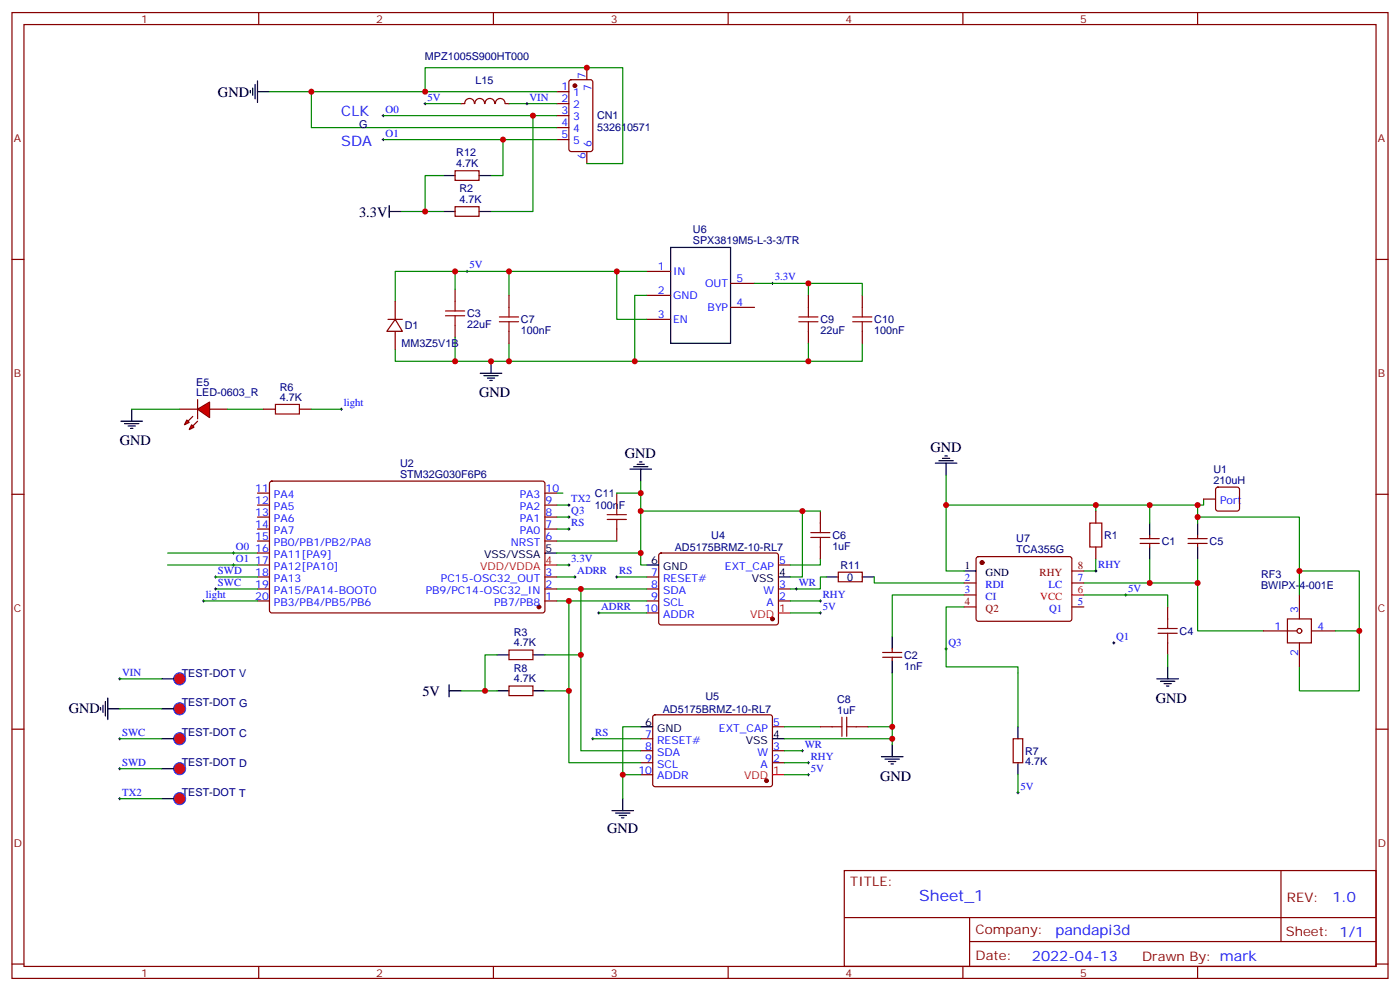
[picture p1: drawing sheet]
<svg xmlns="http://www.w3.org/2000/svg" width="412mm" height="292mm" viewBox="0 0 412 292" stroke-linecap="round" stroke-linejoin="round" font-family="sans-serif">
<g fill="none" stroke="#870000" stroke-width=".35">
<path d="M3.5 3.7h405.4v284.3h-405.4zM7.1 7.2h398.2v277.3h-398.2zM76.2 3.7v3.5M145.3 3.7v3.5M214.5 3.7v3.5M283.6 3.7v3.5M352.8 3.7v3.5M3.5 76.4h3.6M405.3 76.4h3.6M3.5 145.5h3.6M335.8 158.6h5.7M335.8 160h5.7"/>
<path d="M338.7 157.5v1.1M338.7 160v1M405.3 145.5h3.6M3.5 214.7h3.6M405.3 214.7h3.6M248.7 256.3h156.6v28.2h-156.6zM377.3 256.3v20.9M248.7 270.1h156.5M285.6 277.2h119.6M285.6 270.1v14.2M3.5 283.8h3.6M76.2 284.5v3.5"/>
<path d="M145.3 284.5v3.5M214.5 284.5v3.5M283.6 284.5v3.5M352.8 284.5v3.5M405.3 283.8h3.6"/>
</g>
<path d="M338.7 154v3.5M338.7 161v3.6" fill="none" stroke="#000" stroke-width=".35"/>
<g fill="#f00" stroke="#870000" stroke-width=".35">
<path d="M58.2 120.5l3.5-2.1v4.5z"/>
<path d="M58.2 117.7v5.6z"/>
</g>
<g fill="#870000" stroke="#870000" stroke-width=".35">
<path d="M56.8 125.4l1.4-1.4z"/>
<path d="M56.8 122.6l-1.4 1.4z"/>
</g>
<g fill="#f00" stroke="#870000" stroke-width=".35">
<path d="M56.4 125.1l.7 .7-1.4 .7z"/>
<path d="M55 123.6l.7 .8-1.4 .7z"/>
</g>
<g fill="none" stroke="#870000" stroke-width=".35">
<path d="M172.9 19.9v3.6M139.7 30.5a1.41 1.41 0 0 0-1.4-1.5 1.41 1.41 0 0 0-1.4 1.5h-1.1M139.9 30.5a1.41 1.41 0 0 1 1.4-1.5 1.41 1.41 0 0 1 1.4 1.5M142.9 30.5a1.41 1.41 0 0 1 1.4-1.5 1.41 1.41 0 0 1 1.4 1.5M145.9 30.5a1.41 1.41 0 0 1 1.5-1.5 1.41 1.41 0 0 1 1.4 1.5M148.9 30.5h1M164 27h3.6M164 30.5h3.6M164 34h3.6M164 37.6h3.6M167.8 23.7l.5-.2h5.6l.7 .4v20l-.4 .7h-5.9l-.7-.4v-20zM164 41.1h3.6"/>
<path d="M172.9 44.6v3.6M190.5 79.9h7.1M114.3 94h4.2M116.4 94l2.1 3.5h-4.6zM116.4 88.7v5.3M116.4 97.5v5.3M134.1 85.2v3.5M134.1 95.8v3.5M149.9 87v3.5M149.9 97.5v3.6M190.5 94h7.1M190.5 87h7.1"/>
<path d="M215.2 90.5h7M215.2 83.4h7M238.1 87v3.5M238.1 97.5v3.6M254 87v3.5M254 97.5v3.6M52.9 120.5h5.3M61.7 120.5h5.3M77.6 120.5h3.5M88.2 120.5h3.5M75.8 159.3h3.6M75.8 155.8h3.6"/>
<path d="M75.8 152.2h3.6M75.8 148.7h3.6M75.8 145.2h3.6M79.6 141.8l.5-.2 80 .1 .4 .6-.1 37.7-.6 .4h-80l-.4-.7v-37.4zM160.5 159.3h3.5M160.5 155.8h3.5M160.5 152.2h3.5M160.5 148.7h3.5M160.5 145.2h3.5M181.7 145.2v3.5M181.7 155.8v3.5M241.7 150.5v3.5"/>
<path d="M322.8 150.5v3.5M350 158.6h5.6M350 160h5.6M352.8 157.5v1.1M352.8 160v1M354.5 146.9h3.6M358.3 143.6l.5-.2h5.6l.5 .2 .2 .5v5.7l-.2 .5-.5 .2h-5.6l-.5-.3-.2-.4v-5.7zM75.8 176.9h3.6M75.8 173.4h3.6M75.8 166.3h3.6M75.8 169.9h3.6M75.8 162.8h3.6"/>
<path d="M160.5 176.9h3.5M160.5 173.4h3.5M160.5 169.9h3.5M190.5 176.9h3.5M190.5 173.4h3.5M190.5 169.9h3.5M194.3 163l.4-.2 34.2 .1 .4 .6-.1 20-.6 .5-34.1-.1-.5-.6v-19.8zM229.3 176.9h3.5M229.3 173.4h3.5M229.3 166.3h3.5M241.7 161v3.6M246.9 168.5h7.1v2.8h-7.1z"/>
<path d="M284 171.6h3.5M284 175.2h3.5M287.7 164.1l.5-.2h27.1l.4 .7v17.9l-.7 .4-27.1-.1-.4-.6v-17.6zM315.7 171.6h3.6M315.7 178.7h3.6M322.8 161v3.6M344 178.7v3.5M382.8 175.2v7M149.9 191.4h7.1v2.8h-7.1zM190.5 180.4h3.5M344 189.3v3.5M372.2 185.7h9.9"/>
<path d="M379.2 182.2h7.1v7.1h-7.1zM382.8 189.3v7M386.3 185.7h7M149.9 202h7.1v2.8h-7.1zM188.7 217.5h3.6M192.5 210.6l.5-.2 34.1 .1 .4 .6v20.1l-.7 .4-34.1-.1-.4-.6v-19.8zM227.5 214h3.6M241.7 214h3.5M252.2 214h3.6M298.4 217.5h2.9v7h-2.9zM188.7 224.5h3.6M188.7 221h3.6"/>
<path d="M188.7 228.1h3.6M227.5 224.5h3.6M227.5 221h3.6"/>
<circle cx="382.8" cy="185.7" r=".71"/>
</g>
<g fill="none" stroke="#000" stroke-width=".35">
<path d="M73.7 26.6v.7M74.4 25.9v2.1M75.1 24.9v4.2M75.8 27h3.6M75.8 23.8v6.4M197.6 72.8h17.6v28.3h-17.6zM141.5 109.9h6.3M142.5 110.6h4.3M143.6 111.3h2.1M144.3 112h.7M144.6 106.4v3.5M185.6 138.1h6.3"/>
<path d="M186.6 137.4h4.3M187.7 136.7h2.1M188.4 136h.7M188.7 138.1v3.5M275.5 136.3h6.4M276.6 135.6h4.2M277.6 134.9h2.2M278.3 134.2h.7M278.7 136.3v3.6M352.8 154v3.5M160.5 162.8h3.5M190.5 166.3h3.5"/>
<path d="M229.3 169.9h3.5M243.4 169.9h3.5M254 169.9h3.5M284 168.1h3.5M352.8 161v3.6M146.4 192.8h3.5M157 192.8h3.5M340.8 199.8h6.3M344 196.3v3.5M132.3 203.4h3.5M132.3 201.6v3.5M146.4 203.4h3.5"/>
<path d="M157 203.4h3.5M188.7 214h3.6M227.5 217.5h3.6M262.8 219.3v3.5M299.9 214v3.5M341.8 200.6h4.3M342.9 201.3h2.1M343.6 202h.7M180.3 238.7h6.3M181.3 239.4h4.3M183.4 235.1v3.6M259.6 222.8h6.4"/>
<path d="M260.7 223.5h4.2M261.8 224.2h2.1M262.5 224.9h.7M299.9 224.5v3.6M182.4 240.1h2.1M183.1 240.8h.7"/>
</g>
<g fill="none" stroke="#000" stroke-width=".29">
<path d="M112.5 34h.7M112.9 33.7v.7M124.9 30.5h.7M125.2 30.2v.7M112.5 41.1h.7M112.9 40.7v.8M137.2 79.9h.7M137.6 79.6v.7M227.2 83.4h.7M227.5 83.1v.7M167.2 152.2h.7M167.2 155.8h.7"/>
<path d="M167.6 151.9v.7M167.6 155.4v.7M68.4 162.8h.7M68.4 166.3h.7M68.8 162.5v.7M68.8 166v.7M167.2 166.3h.7M167.6 166v.7M169 169.9h.7M169.3 169.5v.7M181.3 169.9h.7M181.7 169.5v.7"/>
<path d="M234.2 173.4h.7M234.6 173v.7M241.3 176.9h.7M241.7 176.6v.7M322.4 168.1h.7M322.8 167.7v.8M331.3 175.2h.7M331.6 174.8v.7M176 180.4h.7M176.4 180.1v.7M241.3 180.4h.7M241.7 180.1v.7"/>
<path d="M278.3 191h.7M278.7 190.7v.7M327.7 189.3h.7M328.1 188.9v.7M174.3 217.5h.7M174.6 217.1v.7M236 221h.7M236.4 220.7v.7M237.8 224.5h.7M237.8 228.1h.7M238.1 224.2v.7M238.1 227.7v.7"/>
<path d="M299.5 233.4h.7M299.9 233v.7"/>
</g>
<g fill="none" stroke="#a10000" stroke-width=".35">
<path d="M131.2 93h5.7M131.2 91.5h5.7M134.1 88.7v2.8M134.1 93v2.8M147.1 94.7h5.7M147.1 93.3h5.7M149.9 90.5v2.8M149.9 94.7v2.8M235.3 94.7h5.6M235.3 93.3h5.6M238.1 90.5v2.8M238.1 94.7v2.8"/>
<path d="M251.2 94.7h5.6M251.2 93.3h5.6M254 90.5v2.8M254 94.7v2.8M81.1 119.1h7.1v2.8h-7.1zM178.9 151.5h5.6M178.9 152.9h5.6M181.7 148.7v2.8M181.7 152.9v2.9M238.8 158.2h5.7M238.8 156.8h5.7M241.7 154v2.8"/>
<path d="M241.7 158.2v2.8M321 154h3.6v7h-3.6zM341.1 186.4h5.7M341.1 185h5.7M344 182.2v2.8M344 186.4v2.9M245.2 214h2.8M248 211.1v5.7M249.4 211.1v5.7M249.4 214h2.8"/>
</g>
<g fill="none" stroke="#008700" stroke-width=".35">
<path d="M79.4 27h84.6M91.7 27v10.6h72.3M112.9 34h51.1M125.2 27v-7.1h58.2v28.3h-10.5M125.2 30.5h10.6M149.9 30.5h14.1M112.9 41.1h51.1M134.1 79.9h-17.7v8.8M149.9 79.9h40.6M181.7 79.9v14.1h8.8M134.1 99.3v7.1h15.8v-5.3M134.1 85.2v-5.3h15.8v7.1"/>
<path d="M190.5 87h-3.5v19.4h-37.1M222.2 83.4h15.9v3.6M238.1 83.4h15.9v3.6M116.4 102.8v3.6h17.7M238.1 101.1v5.3M254 101.1v5.3h-67M67 120.5h10.6M278.7 139.9v28.2h5.3M164 155.8h3.6M164 159.3h17.7M164 145.2h1.8M164 148.7h3.6"/>
<path d="M164 152.2h3.6M181.7 145.2h7M188.7 141.6v24.7h1.8M188.7 150.5h53M236.4 150.5v19.4h-3.6M278.7 148.7h60v5.3M322.8 148.7v1.8M352.8 152.2h30v15.9h17.6v35.3h-17.6v-7.1M352.8 148.7v5.3M354.5 146.9v1.8h-15.8M49.4 162.8h26.4M49.4 166.3h26.4"/>
<path d="M63.5 173.4h12.3M164 173.4h26.5M164 176.9h26.5M164 169.9h5.3M164 162.8h24.7M164 166.3h3.6M167.6 176.9v47.6h21.1M171.1 173.4v47.6h17.6M181.7 169.9h8.8M232.8 176.9h8.9M241.7 164.6v1.7h-8.9M243.4 169.9h-1.7v3.5h-8.9"/>
<path d="M257.5 169.9v1.7h26.5M284 178.7h-5.3v17.6h21.2v17.7M284 175.2h-21.2v12.3M319.3 175.2h24.7v3.5M322.8 164.6v3.5h-3.5M338.7 164.6v7h-19.4M338.7 171.6h14.1M352.8 171.6v14.1h19.4M352.8 164.6v7M382.8 168.1v7.1M146.4 192.8h-3.5v10.6h-7.1M160.5 192.8h10.6"/>
<path d="M176.4 180.4h14.1M232.8 180.4h8.9M262.8 198.1v21.2M344 192.8v3.5M393.3 185.7h7.1M142.9 203.4h3.5M160.5 203.4h7.1M174.6 217.5h14.1M188.7 214h-5.3v14.1M231.1 214h10.6M231.1 217.5h31.7M255.8 214h7"/>
<path d="M188.7 228.1h-5.3v7M231.1 224.5h7M231.1 221h5.3M231.1 228.1h7"/>
</g>
<g fill="#870000" stroke="#870000" stroke-width=".35">
<circle cx="289.3" cy="165.6" r=".53"/>
<circle cx="169.3" cy="25.2" r=".53"/>
<circle cx="227.5" cy="182.2" r=".53"/>
<circle cx="225.8" cy="229.8" r=".53"/>
<circle cx="158.7" cy="178.7" r=".53"/>
</g>
<path d="M284 178.7h3.5M315.7 168.1h3.6" fill="none" stroke="#900" stroke-width=".35"/>
<path d="M160.5 166.3h3.5M315.7 175.2h3.6M229.3 180.4h3.5M227.5 228.1h3.6" fill="none" stroke="#f00" stroke-width=".35"/>
<circle cx="52.9" cy="199.8" r="1.76" fill="#ed0d21" stroke="#00f" stroke-width=".29"/>
<path d="M47.6 199.8h3.6" fill="none" stroke="#000" stroke-width=".35"/>
<circle cx="52.9" cy="208.7" r="1.76" fill="#ed0d21" stroke="#00f" stroke-width=".29"/>
<path d="M47.6 208.7h3.6" fill="none" stroke="#000" stroke-width=".35"/>
<circle cx="52.9" cy="217.5" r="1.76" fill="#ed0d21" stroke="#00f" stroke-width=".29"/>
<path d="M47.6 217.5h3.6" fill="none" stroke="#000" stroke-width=".35"/>
<circle cx="52.9" cy="226.3" r="1.76" fill="#ed0d21" stroke="#00f" stroke-width=".29"/>
<path d="M47.6 226.3h3.6" fill="none" stroke="#000" stroke-width=".35"/>
<circle cx="52.9" cy="235.1" r="1.76" fill="#ed0d21" stroke="#00f" stroke-width=".29"/>
<g fill="none" stroke="#000" stroke-width=".35">
<path d="M130.5 51.7h3.6M141.1 51.7h3.5M114.7 62.3h3.5M114.7 60.5v3.5M130.5 62.3h3.6M141.1 62.3h3.5M35.6 124h6.4M36.7 124.7h4.2M37.7 125.4h2.2M38.5 126.1h.7M38.8 120.5v3.5M262.8 187.5v3.5"/>
<path d="M262.8 194.6v3.5M29.6 208.3v.7M30.3 207.6v2.1M31 206.6v4.2M31.7 208.7h3.6M31.7 205.5v6.3M47.6 235.1h3.6"/>
</g>
<g fill="none" stroke="#000" stroke-width=".29">
<path d="M154.9 30.5h.7M155.2 30.2v.7M100.2 120.5h.7M100.5 120.1v.7M167.2 148.7h.7M167.6 148.3v.7M59.6 176.9h.7M60 176.6v.7M63.1 173.4h.8M63.1 169.9h.8M63.5 169.5v.7M63.5 173v.7"/>
<path d="M34.9 199.8h.7M35.3 199.5v.7M34.9 217.5h.7M35.3 217.1v.7M34.9 226.3h.7M34.9 235.1h.7M35.3 226v.7M35.3 234.8v.7"/>
</g>
<g fill="none" stroke="#008700" stroke-width=".35">
<path d="M157 34v28.3h-12.4M130.5 51.7h-5.3v10.6M148.2 41.1v10.6h-3.6M118.2 62.3h12.3M38.8 120.5h14.1M91.7 120.5h8.8M60 176.9h15.8M63.5 169.9h12.3M35.3 199.8h12.3M35.3 208.7h12.3M35.3 217.5h12.3M35.3 226.3h12.3"/>
<path d="M35.3 235.1h12.3M299.9 228.1v5.3"/>
</g>
<path d="M134.1 50.3h7v2.8h-7zM134.1 60.9h7v2.8h-7zM260 193.5h5.6M260 192.1h5.6M262.8 191v1.1M262.8 193.5v1.1" fill="none" stroke="#870000" stroke-width=".35"/>
<g fill="#c00">
<circle cx="278.7" cy="148.7" r=".88"/>
<circle cx="338.7" cy="148.7" r=".88"/>
<circle cx="322.8" cy="148.7" r=".88"/>
<circle cx="338.7" cy="171.6" r=".88"/>
<circle cx="144.6" cy="106.4" r=".88"/>
<circle cx="134.1" cy="106.4" r=".88"/>
<circle cx="134.1" cy="79.9" r=".88"/>
<circle cx="352.8" cy="148.7" r=".88"/>
<circle cx="352.8" cy="171.6" r=".88"/>
<circle cx="125.2" cy="27" r=".88"/>
<circle cx="352.8" cy="152.2" r=".88"/>
<circle cx="400.4" cy="185.7" r=".88"/>
<circle cx="382.8" cy="168.1" r=".88"/>
<circle cx="262.8" cy="217.5" r=".88"/>
<circle cx="167.6" cy="176.9" r=".88"/>
<circle cx="171.1" cy="173.4" r=".88"/>
<circle cx="262.8" cy="214" r=".88"/>
<circle cx="188.7" cy="150.5" r=".88"/>
<circle cx="236.4" cy="150.5" r=".88"/>
<circle cx="183.4" cy="228.1" r=".88"/>
<circle cx="188.7" cy="162.8" r=".88"/>
<circle cx="149.9" cy="79.9" r=".88"/>
<circle cx="181.7" cy="79.9" r=".88"/>
<circle cx="149.9" cy="106.4" r=".88"/>
<circle cx="187" cy="106.4" r=".88"/>
<circle cx="238.1" cy="106.4" r=".88"/>
<circle cx="238.1" cy="83.4" r=".88"/>
<circle cx="188.7" cy="145.2" r=".88"/>
<circle cx="171.1" cy="192.8" r=".88"/>
<circle cx="167.6" cy="203.4" r=".88"/>
<circle cx="142.9" cy="203.4" r=".88"/>
<circle cx="172.9" cy="19.9" r=".88"/>
<circle cx="91.7" cy="27" r=".88"/>
<circle cx="125.2" cy="62.3" r=".88"/>
<circle cx="157" cy="34" r=".88"/>
<circle cx="148.2" cy="41.1" r=".88"/>
</g>
<text font-size="4.6" fill="#00f" x="270.8" y="265.3">Sheet_1</text>
<g font-size="4.2">
<text x="64.2" y="28.4">GND</text>
<text x="105.8" y="63.8">3.3V</text>
<text x="141.1" y="116.9">GND</text>
<text x="35.3" y="131.1">GND</text>
<text x="184.1" y="134.9">GND</text>
<text x="274.1" y="133.1">GND</text>
<text x="124.4" y="204.8">5V</text>
<text x="340.4" y="206.9">GND</text>
<text x="20.3" y="210">GND</text>
<text x="259.3" y="229.8">GND</text>
<text x="178.9" y="245.3">GND</text>
</g>
<g font-size="4.2" fill="#00f">
<text x="100.5" y="34">CLK</text>
<text x="100.5" y="42.9">SDA</text>
<text x="392.5" y="265.6">1.0</text>
<text x="310.9" y="275.1">pandapi3d</text>
<text x="304" y="282.9">2022-04-13</text>
</g>
<g font-size="3.9" fill="#800">
<text x="250.5" y="260.9">TITLE:</text>
<text x="379.1" y="265.6">REV:</text>
<text x="287.4" y="275.1">Company:</text>
<text x="378.7" y="275.7">Sheet: 1/1</text>
<text x="287.4" y="282.8">Date:</text>
<text x="336.4" y="282.8">Drawn By: mark</text>
</g>
<g font-size="3.2" fill="#800">
<text x="41.6" y="6.7">1</text>
<text x="110.8" y="6.7">2</text>
<text x="179.9" y="6.7">3</text>
<text x="249.1" y="6.7">4</text>
<text x="318.2" y="6.7">5</text>
<text x="4.1" y="41.8">A</text>
<text x="405.9" y="41.8">A</text>
<text x="4.1" y="110.9">B</text>
<text x="405.9" y="110.9">B</text>
<text x="4.1" y="180.1">C</text>
<text x="405.9" y="180.1">C</text>
<text x="4.1" y="249.2">D</text>
<text x="405.9" y="249.2">D</text>
<text x="41.6" y="287.5">1</text>
<text x="110.8" y="287.5">2</text>
<text x="179.9" y="287.5">3</text>
<text x="249.1" y="287.5">4</text>
<text x="318.2" y="287.5">5</text>
</g>
<g font-size="3.2" fill="#000080">
<text x="125.2" y="17.6">MPZ1005S900HT000</text>
<text x="140.1" y="24.8">L15</text>
<text x="175.9" y="35.2">CN1</text>
<text x="105.8" y="37.6">G</text>
<text x="175.9" y="38.5">532610571</text>
<text x="134.4" y="45.9">R12</text>
<text x="134.4" y="49.2">4.7K</text>
<text x="135.3" y="59.8">4.7K</text>
<text x="135.3" y="56.5">R2</text>
<text x="204.1" y="71.8">SPX3819M5-L-3-3/TR</text>
<text x="204.1" y="68.5">U6</text>
<text x="137.6" y="93.4">C3</text>
<text x="153.5" y="95.2">C7</text>
<text x="241.7" y="95.2">C9</text>
<text x="257.5" y="95.2">C10</text>
<text x="119.2" y="96.9">D1</text>
<text x="137.6" y="96.6">22uF</text>
<text x="153.5" y="98.3">100nF</text>
<text x="241.7" y="98.4">22uF</text>
<text x="257.5" y="98.3">100nF</text>
<text x="118.3" y="102.2">MM3Z5V1B</text>
<text x="57.8" y="113.6">E5</text>
<text x="57.8" y="116.6">LED-0603_R</text>
<text x="82.4" y="118">4.7K</text>
<text x="82.4" y="115">R6</text>
<text x="117.8" y="137.4">U2</text>
<text x="117.8" y="140.6">STM32G030F6P6</text>
<text x="357.5" y="142.3">210uH</text>
<text x="357.5" y="139.2">U1</text>
<text x="175.2" y="149.8">100nF</text>
<text x="175.3" y="146.3">C11</text>
<text x="209.5" y="158.6">U4</text>
<text x="245.2" y="161.8">1uF</text>
<text x="245.2" y="158.7">C6</text>
<text x="299.4" y="159.5">U7</text>
<text x="325.3" y="158.6">R1</text>
<text x="342.2" y="160.5">C1</text>
<text x="356.3" y="160.5">C5</text>
<text x="198.8" y="162.2">AD5175BRMZ-10-RL7</text>
<text x="247.6" y="167.5">R11</text>
<text x="299.4" y="162.8">TCA355G</text>
<text x="249.6" y="171">0</text>
<text x="371.5" y="173.4">BWIPX-4-001E</text>
<text x="371.5" y="170.2">RF3</text>
<text x="151.4" y="190.3">4.7K</text>
<text x="151.4" y="187.2">R3</text>
<text x="347.5" y="186.9">C4</text>
<text x="151.4" y="197.8">R8</text>
<text x="266.3" y="197.1">1nF</text>
<text x="266.3" y="193.9">C2</text>
<text x="53.5" y="199.2">TEST-DOT V</text>
<text x="151.4" y="200.9">4.7K</text>
<text x="53.5" y="208">TEST-DOT G</text>
<text x="195.2" y="209.8">AD5175BRMZ-10-RL7</text>
<text x="207.8" y="206.2">U5</text>
<text x="246.6" y="206.9">C8</text>
<text x="246.6" y="210.1">1uF</text>
<text x="53.5" y="216.8">TEST-DOT C</text>
<text x="53.5" y="225.6">TEST-DOT D</text>
<text x="302" y="225.3">4.7K</text>
<text x="302" y="222.2">R7</text>
<text x="53.5" y="234.4">TEST-DOT T</text>
</g>
<g font-size="3.2" fill="#00f">
<text x="172.5" y="23.3" transform="rotate(-90 172.5 23.3)">7</text>
<text x="125.9" y="29.6">5V</text>
<text x="155.9" y="29.6">VIN</text>
<text x="165.4" y="26.6">1</text>
<text x="168.9" y="28.4">1</text>
<text x="174.3" y="26.8" transform="rotate(-90 174.3 26.8)">7</text>
<text x="113.6" y="33.2">O0</text>
<text x="165.4" y="30.2">2</text>
<text x="165.4" y="33.7">3</text>
<text x="168.9" y="31.9">2</text>
<text x="168.9" y="35.5">3</text>
<text x="113.6" y="40.2">O1</text>
<text x="165.4" y="37.2">4</text>
<text x="165.4" y="40.7">5</text>
<text x="168.9" y="39">4</text>
<text x="168.9" y="42.5">5</text>
<text x="172.5" y="46.8" transform="rotate(-90 172.5 46.8)">6</text>
<text x="174.3" y="43.3" transform="rotate(-90 174.3 43.3)">6</text>
<text x="138.3" y="79">5V</text>
<text x="193.8" y="79.6">1</text>
<text x="198.3" y="81">IN</text>
<text x="217" y="83.1">5</text>
<text x="228.2" y="82.6">3.3V</text>
<text x="193.8" y="86.6">2</text>
<text x="198.3" y="88">GND</text>
<text x="207.7" y="84.5">OUT</text>
<text x="193.8" y="93.7">3</text>
<text x="198.3" y="95.1">EN</text>
<text x="208.4" y="91.5">BYP</text>
<text x="217" y="90.1">4</text>
<text x="101.2" y="119.6">light</text>
<text x="75.2" y="144.8">11</text>
<text x="75.2" y="148.3">12</text>
<text x="80.7" y="146.6">PA4</text>
<text x="153.1" y="146.6">PA3</text>
<text x="160.7" y="148.3">9</text>
<text x="160.7" y="144.8">10</text>
<text x="168.3" y="147.8">TX2</text>
<text x="359.4" y="148.3">Port</text>
<text x="75.2" y="151.9">13</text>
<text x="75.2" y="155.4">14</text>
<text x="80.7" y="150.1">PA5</text>
<text x="80.7" y="153.6">PA6</text>
<text x="153.1" y="153.6">PA1</text>
<text x="153.1" y="150.1">PA2</text>
<text x="160.7" y="155.4">7</text>
<text x="160.7" y="151.9">8</text>
<text x="168.3" y="151.3">Q3</text>
<text x="168.3" y="154.9">RS</text>
<text x="69.5" y="161.9">O0</text>
<text x="75.2" y="158.9">15</text>
<text x="80.7" y="157.2">PA7</text>
<text x="80.7" y="160.7">PB0/PB1/PB2/PA8</text>
<text x="150.5" y="160.7">NRST</text>
<text x="153.1" y="157.2">PA0</text>
<text x="160.7" y="158.9">6</text>
<text x="69.5" y="165.5">O1</text>
<text x="75.2" y="162.5">16</text>
<text x="75.2" y="166">17</text>
<text x="80.7" y="164.2">PA11[PA9]</text>
<text x="80.7" y="167.7">PA12[PA10]</text>
<text x="168.3" y="165.5">3.3V</text>
<text x="213.5" y="167.7">EXT_CAP</text>
<text x="229.5" y="166">5</text>
<text x="323.5" y="167.2">RHY</text>
<text x="64.2" y="172.5">SWC</text>
<text x="64.2" y="169">SWD</text>
<text x="75.2" y="169.5">18</text>
<text x="75.2" y="173">19</text>
<text x="80.7" y="171.3">PA13</text>
<text x="129.9" y="171.3">PC15-OSC32_OUT</text>
<text x="160.7" y="173">2</text>
<text x="160.7" y="169.5">3</text>
<text x="170" y="169">ADRR</text>
<text x="182.4" y="169">RS</text>
<text x="191.8" y="169.5">7</text>
<text x="191.8" y="173">8</text>
<text x="195.3" y="171.3">RESET#</text>
<text x="229.5" y="173">3</text>
<text x="235.3" y="172.5">WR</text>
<text x="284.2" y="170.9">2</text>
<text x="290.3" y="173.2">RDI</text>
<text x="308.9" y="173.2">LC</text>
<text x="317.5" y="170.9">7</text>
<text x="60.7" y="176">light</text>
<text x="75.2" y="176.6">20</text>
<text x="80.7" y="174.8">PA15/PA14-BOOT0</text>
<text x="80.7" y="178.3">PB3/PB4/PB5/PB6</text>
<text x="125.4" y="174.8">PB9/PC14-OSC32_IN</text>
<text x="145.6" y="178.3">PB7/PB8</text>
<text x="160.7" y="176.6">1</text>
<text x="177.1" y="179.6">ADRR</text>
<text x="191.8" y="176.6">9</text>
<text x="195.3" y="174.8">SDA</text>
<text x="195.3" y="178.3">SCL</text>
<text x="224.9" y="174.8">W</text>
<text x="225.8" y="178.3">A</text>
<text x="229.5" y="176.6">2</text>
<text x="242.4" y="176">RHY</text>
<text x="242.4" y="179.6">5V</text>
<text x="284.2" y="174.4">3</text>
<text x="290.3" y="176.7">CI</text>
<text x="317.5" y="178">5</text>
<text x="332.3" y="174.3">5V</text>
<text x="189.8" y="180.1">10</text>
<text x="195.3" y="181.9">ADDR</text>
<text x="309" y="180.3">Q1</text>
<text x="375.5" y="185.4">1</text>
<text x="382.4" y="180.4" transform="rotate(-90 382.4 180.4)">3</text>
<text x="388.1" y="185.4">4</text>
<text x="279.4" y="190.1">Q3</text>
<text x="328.8" y="188.4">Q1</text>
<text x="382.4" y="193" transform="rotate(-90 382.4 193)">2</text>
<text x="36" y="199">VIN</text>
<text x="211.8" y="215.4">EXT_CAP</text>
<text x="227.7" y="213.6">5</text>
<text x="36" y="216.6">SWC</text>
<text x="175.3" y="216.6">RS</text>
<text x="190.1" y="217.1">7</text>
<text x="190.1" y="220.7">8</text>
<text x="193.6" y="218.9">RESET#</text>
<text x="227.7" y="220.7">3</text>
<text x="237.1" y="220.1">WR</text>
<text x="36" y="225.4">SWD</text>
<text x="188.1" y="227.7">10</text>
<text x="190.1" y="224.2">9</text>
<text x="193.6" y="222.4">SDA</text>
<text x="193.6" y="226">SCL</text>
<text x="223.1" y="222.4">W</text>
<text x="224.1" y="226">A</text>
<text x="227.7" y="224.2">2</text>
<text x="238.8" y="223.7">RHY</text>
<text x="238.8" y="227.2">5V</text>
<text x="193.6" y="229.5">ADDR</text>
<text x="300.6" y="232.5">5V</text>
<text x="36" y="234.2">TX2</text>
</g>
<g font-size="3.2" fill="#f00">
<text x="141.5" y="167.7">VDD/VDDA</text>
<text x="160.7" y="166">4</text>
<text x="306.4" y="176.7">VCC</text>
<text x="317.5" y="174.4">6</text>
<text x="220.9" y="181.9">VDD</text>
<text x="229.5" y="180.1">1</text>
<text x="227.7" y="227.7">1</text>
<text x="219.2" y="229.5">VDD</text>
</g>
<g font-size="3.2">
<text x="142.6" y="164.2">VSS/VSSA</text>
<text x="160.7" y="162.5">5</text>
<text x="191.8" y="166">6</text>
<text x="195.3" y="167.7">GND</text>
<text x="284.2" y="167.4">1</text>
<text x="221.5" y="171.3">VSS</text>
<text x="229.5" y="169.5">4</text>
<text x="290.3" y="169.7">GND</text>
<text x="190.1" y="213.6">6</text>
<text x="193.6" y="215.4">GND</text>
<text x="219.7" y="218.9">VSS</text>
<text x="227.7" y="217.1">4</text>
</g>
<g font-size="3.2" fill="#980000">
<text x="317.5" y="167.4">8</text>
<text x="306.2" y="169.7">RHY</text>
<text x="284.2" y="178">4</text>
<text x="290.3" y="180.3">Q2</text>
</g>
</svg>
